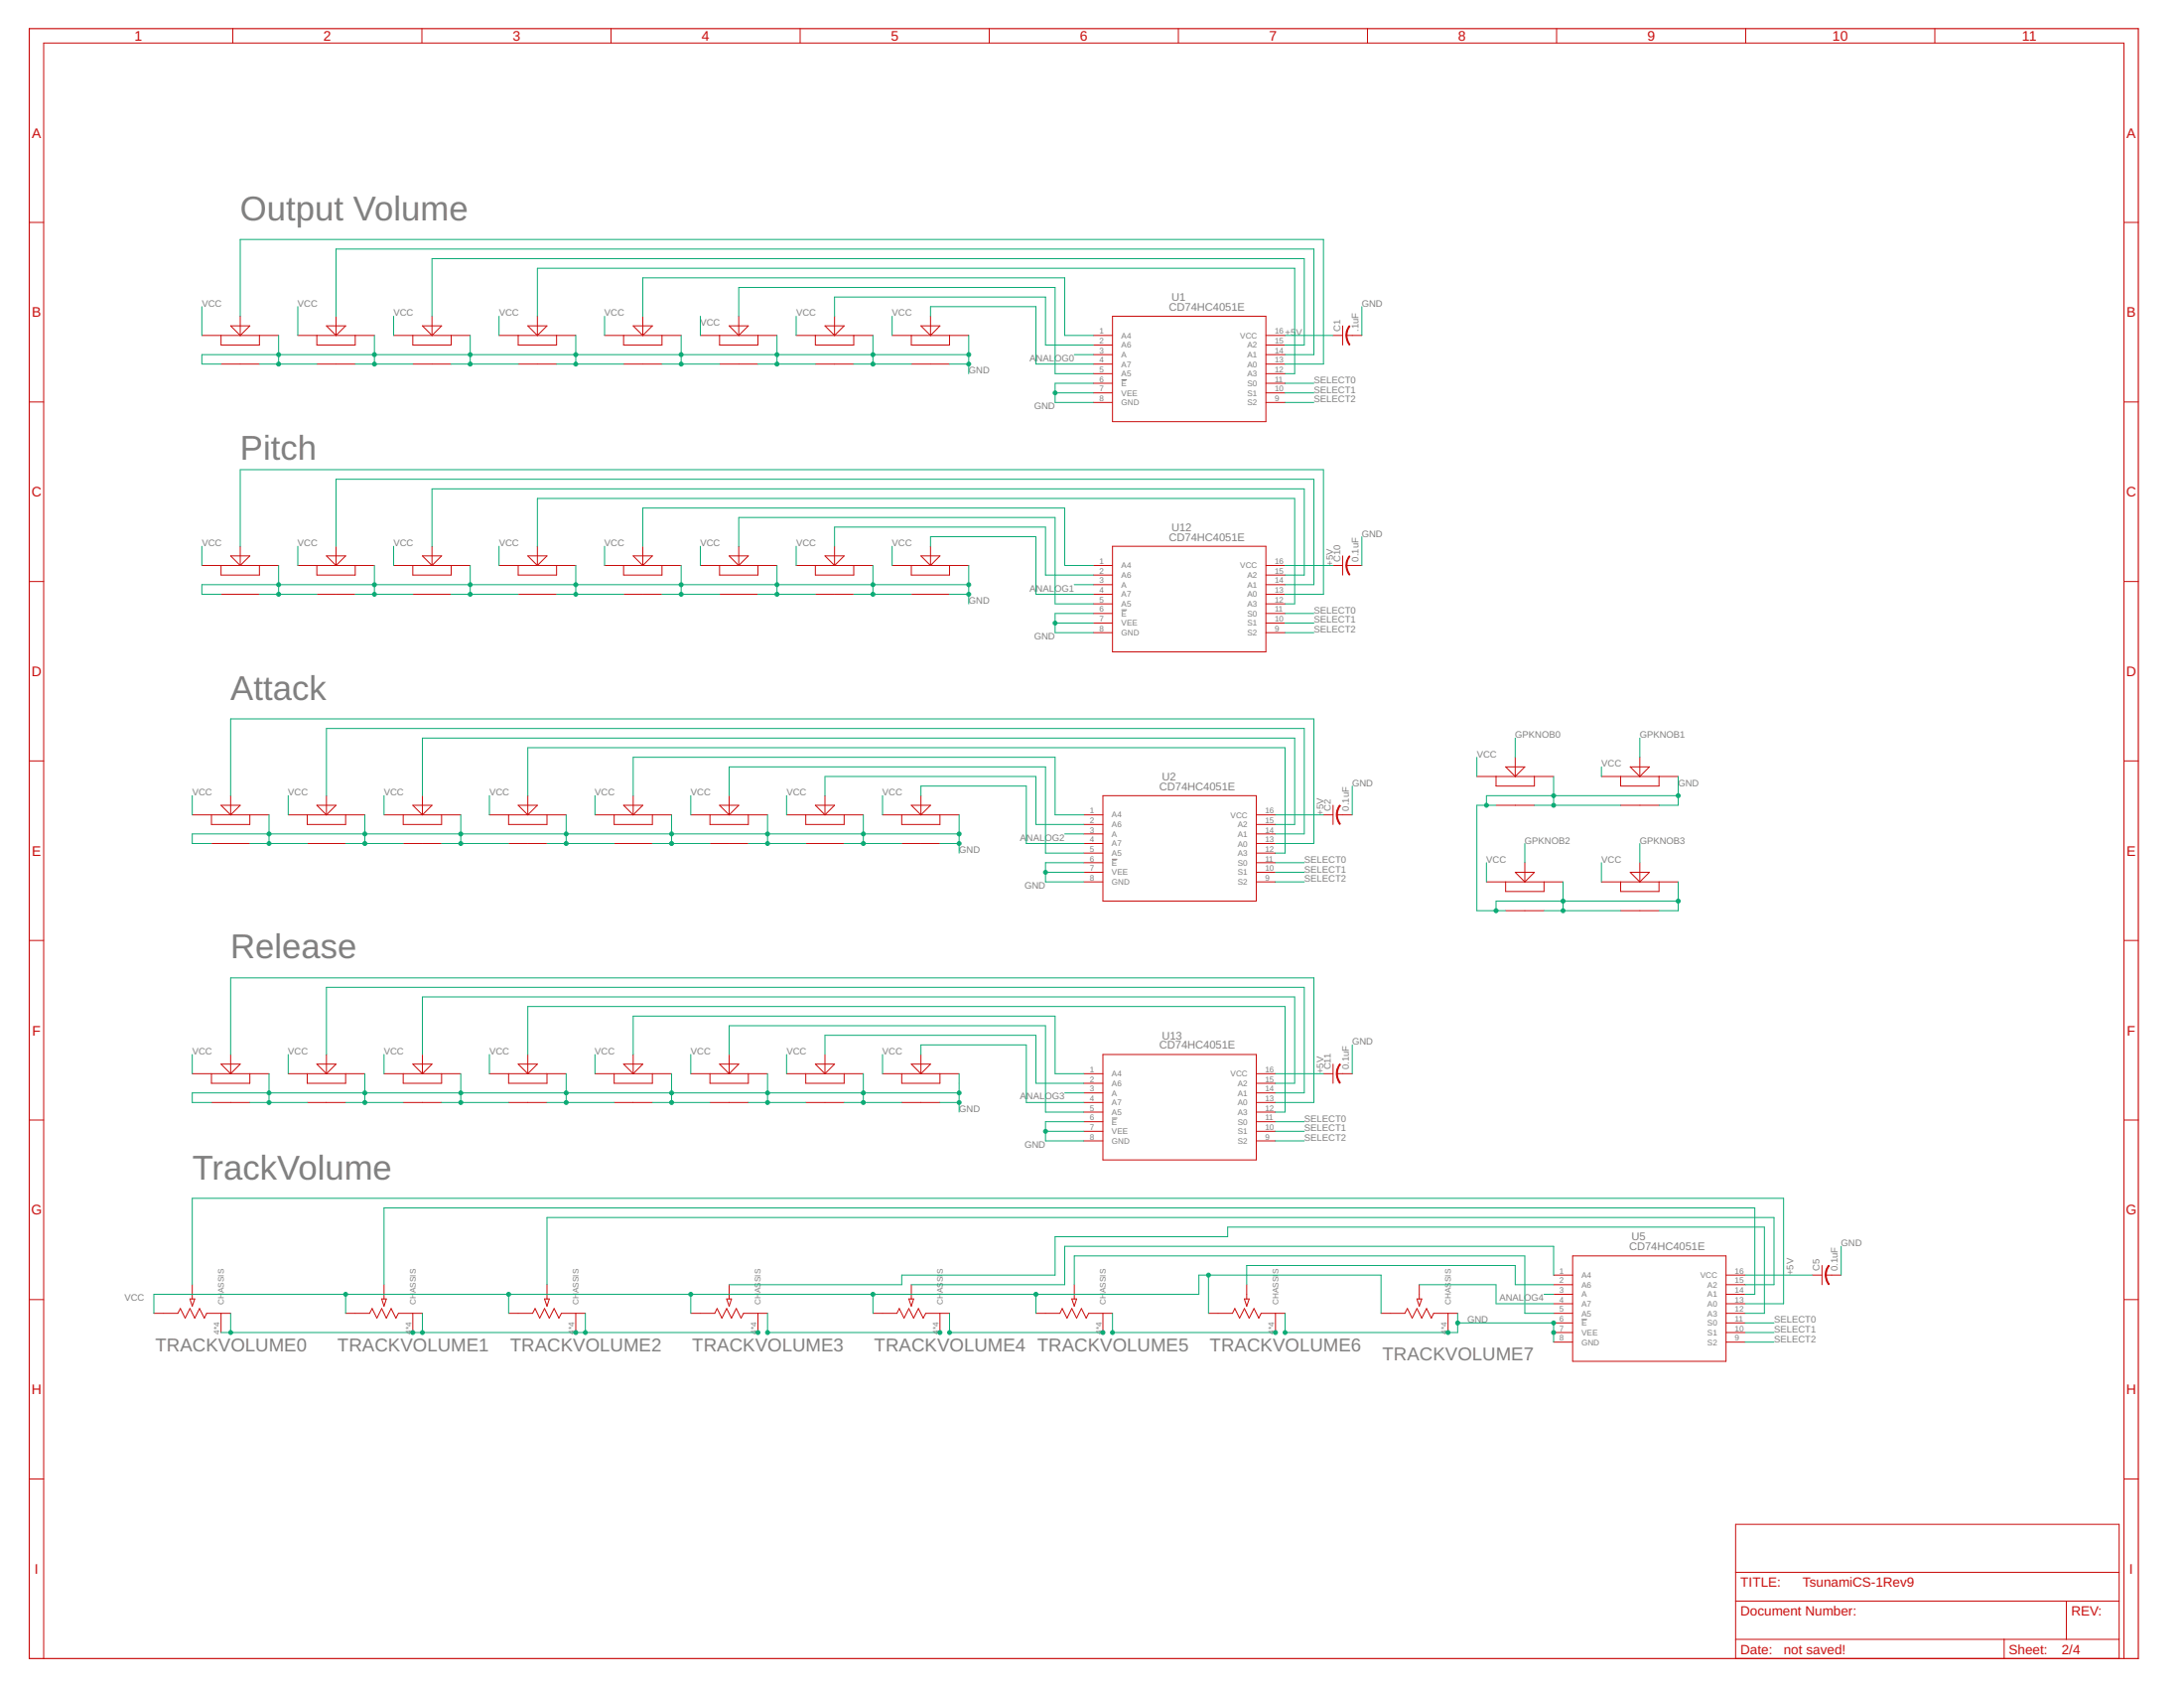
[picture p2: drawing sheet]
<svg xmlns="http://www.w3.org/2000/svg" width="279mm" height="216mm" viewBox="0 0 279 216" stroke-linecap="round" stroke-linejoin="round" font-family="sans-serif">
<path d="M143.5 48.6h.7M143.5 78h.7M142.2 109.9h.7M142.2 143h.7M202.3 168.8h.7" fill="none" stroke="#808080" stroke-width=".13"/>
<g fill="none" stroke="#c90d0c" stroke-width=".13">
<path d="M29.8 3.7v1.8M54 3.7v1.8M78.2 3.7v1.8M102.4 3.7v1.8M126.6 3.7v1.8M150.7 3.7v1.8M174.9 3.7v1.8M199.1 3.7v1.8M223.3 3.7v1.8M247.5 3.7v1.8M3.7 28.4h1.9M271.7 28.4h1.9"/>
<path d="M3.7 51.4h1.9M25.8 42.9h9.8M28.3 42.9v1.2h4.9v-1.2M28.3 46.6h4.9M29.5 41.7h2.5l-1.3 1.2zM30.7 40.4v2.5M38.1 42.9h9.8M40.5 42.9v1.2h4.9v-1.2M40.5 46.6h4.9M41.8 41.7h2.4l-1.2 1.2zM43 40.4v2.5M50.4 42.9h9.8"/>
<path d="M52.8 42.9v1.2h4.9v-1.2M52.8 46.6h4.9M54 41.7h2.5l-1.2 1.2zM55.3 40.4v2.5M63.8 42.9h9.9M66.3 42.9v1.2h4.9v-1.2M66.3 46.6h4.9M67.5 41.7h2.5l-1.3 1.2zM68.7 40.4v2.5M77.3 42.9h9.8M79.8 42.9v1.2h4.9v-1.2M79.8 46.6h4.9"/>
<path d="M81 41.7h2.5l-1.3 1.2zM82.2 40.4v2.5M89.6 42.9h9.8M92.1 42.9v1.2h4.9v-1.2M92.1 46.6h4.9M93.3 41.7h2.4l-1.2 1.2zM94.5 40.4v2.5M101.9 42.9h9.8M104.3 42.9v1.2h4.9v-1.2M104.3 46.6h4.9M105.5 41.7h2.5l-1.2 1.2zM106.8 40.4v2.5"/>
<path d="M114.1 42.9h9.8M116.6 42.9v1.2h4.9v-1.2M116.6 46.6h4.9M117.8 41.7h2.4l-1.2 1.2zM119 40.4v2.5M139.9 42.9h2.4M139.9 44.1h2.4M139.9 45.4h2.4M139.9 46.6h2.4M139.9 47.8h2.4M139.9 49h2.4M139.9 50.2h2.4"/>
<path d="M139.9 51.5h2.4M142.3 40.4h19.6v13.5h-19.6zM161.9 42.9h2.5M161.9 44.1h2.5M161.9 45.4h2.5M161.9 46.6h2.5M161.9 47.8h2.5M161.9 49h2.5M161.9 50.2h2.5M161.9 51.5h2.5M170.5 42.9h1.3M171.8 41.7v2.4"/>
<path d="M172.3 42.9h1.9M271.7 51.4h1.9M3.7 74.4h1.9M25.8 72.3h9.8M28.3 72.3v1.3h4.9v-1.3M28.3 76h4.9M29.5 71.1h2.5l-1.3 1.2zM30.7 69.9v2.4M38.1 72.3h9.8M40.5 72.3v1.3h4.9v-1.3M40.5 76h4.9M41.8 71.1h2.4l-1.2 1.2z"/>
<path d="M43 69.9v2.4M50.4 72.3h9.8M52.8 72.3v1.3h4.9v-1.3M52.8 76h4.9M54 71.1h2.5l-1.2 1.2zM55.3 69.9v2.4M63.8 72.3h9.9M66.3 72.3v1.3h4.9v-1.3M66.3 76h4.9M67.5 71.1h2.5l-1.3 1.2zM68.7 69.9v2.4M77.3 72.3h9.8"/>
<path d="M79.8 72.3v1.3h4.9v-1.3M79.8 76h4.9M81 71.1h2.5l-1.3 1.2zM82.2 69.9v2.4M89.6 72.3h9.8M92.1 72.3v1.3h4.9v-1.3M92.1 76h4.9M93.3 71.1h2.4l-1.2 1.2zM94.5 69.9v2.4M101.9 72.3h9.8M104.3 72.3v1.3h4.9v-1.3M104.3 76h4.9"/>
<path d="M105.5 71.1h2.5l-1.2 1.2zM106.8 69.9v2.4M114.1 72.3h9.8M116.6 72.3v1.3h4.9v-1.3M116.6 76h4.9M117.8 71.1h2.4l-1.2 1.2zM119 69.9v2.4M139.9 72.3h2.4M139.9 73.6h2.4M139.9 74.8h2.4M139.9 76h2.4M139.9 77.2h2.4"/>
<path d="M139.9 78.5h2.4M139.9 79.7h2.4M142.3 69.9h19.6v13.5h-19.6zM161.9 72.3h2.5M161.9 73.6h2.5M161.9 74.8h2.5M161.9 76h2.5M161.9 77.2h2.5M161.9 78.5h2.5M161.9 79.7h2.5M170.5 72.3h1.3M171.8 71.1v2.5"/>
<path d="M172.3 72.3h1.9M271.7 74.4h1.9M3.7 97.3h1.9M139.9 80.9h2.4M161.9 80.9h2.5M188.9 99.3h9.9M191.4 99.3v1.2h4.9v-1.2M192.6 98.1h2.5l-1.3 1.2zM193.8 96.9v2.4M204.9 99.3h9.8M207.3 99.3v1.2h4.9v-1.2M208.6 98.1h2.4l-1.2 1.2z"/>
<path d="M209.8 96.9v2.4M271.7 97.3h1.9M24.6 104.2h9.8M27.1 104.2v1.3h4.9v-1.3M27.1 107.9h4.9M28.3 103h2.4l-1.2 1.2zM29.5 101.8v2.4M36.9 104.2h9.8M39.3 104.2v1.3h4.9v-1.3M39.3 107.9h4.9M40.5 103h2.5l-1.2 1.2zM41.8 101.8v2.4"/>
<path d="M49.1 104.2h9.8M51.6 104.2v1.3h4.9v-1.3M51.6 107.9h4.9M52.8 103h2.5l-1.3 1.2zM54 101.8v2.4M62.6 104.2h9.8M65.1 104.2v1.3h4.9v-1.3M65.1 107.9h4.9M66.3 103h2.4l-1.2 1.2zM67.5 101.8v2.4M76.1 104.2h9.8M78.6 104.2v1.3h4.9v-1.3"/>
<path d="M78.6 107.9h4.9M79.8 103h2.4l-1.2 1.2zM81 101.8v2.4M88.4 104.2h9.8M90.8 104.2v1.3h4.9v-1.3M90.8 107.9h4.9M92.1 103h2.4l-1.2 1.2zM93.3 101.8v2.4M100.6 104.2h9.8M103.1 104.2v1.3h4.9v-1.3M103.1 107.9h4.9M104.3 103h2.5l-1.3 1.2z"/>
<path d="M105.5 101.8v2.4M112.9 104.2h9.8M115.4 104.2v1.3h4.8v-1.3M115.4 107.9h4.8M116.6 103h2.4l-1.2 1.2zM117.8 101.8v2.4M138.7 104.2h2.4M138.7 105.5h2.4M138.7 106.7h2.4M138.7 107.9h2.4M138.7 109.1h2.4M138.7 110.3h2.4"/>
<path d="M138.7 111.6h2.4M138.7 112.8h2.4M141.1 101.8h19.6v13.5h-19.6zM160.7 104.2h2.5M160.7 105.5h2.5M160.7 106.7h2.5M160.7 107.9h2.5M160.7 109.1h2.5M160.7 110.3h2.5M160.7 111.6h2.5M160.7 112.8h2.5M169.3 104.2h1.2"/>
<path d="M170.5 103v2.5M171 104.2h2M190.2 112.8h9.8M191.4 103h4.9M192.6 116.5h4.9M192.6 112.8v1.2h4.9v-1.2M193.8 111.6h2.5l-1.2 1.2zM195.1 110.3v2.5M204.9 112.8h9.8M207.3 103h4.9M207.3 112.8v1.2h4.9v-1.2M207.3 116.5h4.9"/>
<path d="M208.6 111.6h2.4l-1.2 1.2zM209.8 110.3v2.5M3.7 120.3h1.9M24.6 137.3h9.8M27.1 137.3v1.3h4.9v-1.3M28.3 136.1h2.4l-1.2 1.2zM29.5 134.9v2.4M36.9 137.3h9.8M39.3 137.3v1.3h4.9v-1.3M40.5 136.1h2.5l-1.2 1.2zM41.8 134.9v2.4M49.1 137.3h9.8"/>
<path d="M51.6 137.3v1.3h4.9v-1.3M52.8 136.1h2.5l-1.3 1.2zM54 134.9v2.4M62.6 137.3h9.8M65.1 137.3v1.3h4.9v-1.3M66.3 136.1h2.4l-1.2 1.2zM67.5 134.9v2.4M76.1 137.3h9.8M78.6 137.3v1.3h4.9v-1.3M79.8 136.1h2.4l-1.2 1.2zM81 134.9v2.4M88.4 137.3h9.8"/>
<path d="M90.8 137.3v1.3h4.9v-1.3M92.1 136.1h2.4l-1.2 1.2zM93.3 134.9v2.4M100.6 137.3h9.8M103.1 137.3v1.3h4.9v-1.3M104.3 136.1h2.5l-1.3 1.2zM105.5 134.9v2.4M112.9 137.3h9.8M115.4 137.3v1.3h4.8v-1.3M116.6 136.1h2.4l-1.2 1.2zM117.8 134.9v2.4M138.7 137.3h2.4"/>
<path d="M138.7 138.6h2.4M138.7 139.8h2.4M141.1 134.9h19.6v13.5h-19.6zM160.7 137.3h2.5M160.7 138.6h2.5M160.7 139.8h2.5M169.3 137.3h1.2M170.5 136.1v2.5M171 137.3h2M271.7 120.3h1.9M3.7 143.3h1.9M27.1 141h4.9"/>
<path d="M39.3 141h4.9M51.6 141h4.9M65.1 141h4.9M78.6 141h4.9M90.8 141h4.9M103.1 141h4.9M115.4 141h4.8M138.7 141h2.4M138.7 142.2h2.4M138.7 143.5h2.4M138.7 144.7h2.4M138.7 145.9h2.4"/>
<path d="M160.7 141h2.5M160.7 142.2h2.5M160.7 143.5h2.5M160.7 144.7h2.5M160.7 145.9h2.5M271.7 143.3h1.9M3.7 166.2h1.9M19.7 168h3.1l.3-.6 .6 1.2 .6-1.2 .6 1.2 .6-1.2 .6 1.2 .3-.6h3.1M24.3 166.1h.6l-.3 1zM24.6 164.3v1.8M28.3 168v2.4M44.2 168h3.1l.3-.6 .6 1.2 .6-1.2 .6 1.2 .6-1.2 .7 1.2 .3-.6h3"/>
<path d="M48.8 166.1h.6l-.3 1zM49.1 164.3v1.8M52.8 168v2.4M65.1 168h3l.4-.6 .5 1.2 .7-1.2 .6 1.2 .6-1.2 .6 1.2 .3-.6h3.1M69.7 166.1h.6l-.3 1zM70 164.3v1.8M73.7 168v2.4M88.4 168h3l.3-.6 .7 1.2 .6-1.2 .6 1.2 .6-1.2 .6 1.2 .3-.6h3.1M93 166.1h.6l-.3 1zM93.3 164.3v1.8M97 168v2.4M111.7 168h3l.3-.6 .7 1.2 .6-1.2 .6 1.2 .6-1.2 .6 1.2 .3-.6h3.1"/>
<path d="M116.3 166.1h.6l-.3 1zM116.6 164.3v1.8M120.2 168v2.4M132.5 168h3.1l.3-.6 .6 1.2 .6-1.2 .6 1.2 .6-1.2 .7 1.2 .3-.6h3M137.1 166.1h.6l-.3 1zM137.4 164.3v1.8M141.1 168v2.4M154.6 168h3.1l.3-.6 .6 1.2 .6-1.2 .6 1.2 .6-1.2 .6 1.2 .3-.6h3.1M159.2 166.1h.6l-.3 1zM159.5 164.3v1.8M163.2 168v2.4M176.7 168h3l.3-.6 .7 1.2 .6-1.2 .6 1.2 .6-1.2 .6 1.2 .3-.6h3.1"/>
<path d="M181.3 166.1h.6l-.3 1zM181.6 164.3v1.8M185.3 168v2.4M198.8 168h2.4M198.8 163.1h2.4M198.8 164.3h2.4M198.8 165.5h2.4M198.8 166.8h2.4M198.8 169.2h2.4M198.8 170.4h2.4M198.8 171.7h2.4M201.2 160.6h19.6v13.5h-19.6z"/>
<path d="M220.8 168h2.5M220.8 163.1h2.5M220.8 164.3h2.5M220.8 165.5h2.5M220.8 166.8h2.5M220.8 169.2h2.5M220.8 170.4h2.5M220.8 171.7h2.5M231.9 163.1h1.2M233.1 161.9v2.4M233.6 163.1h1.9M271.7 166.2h1.9"/>
<path d="M3.7 189.2h1.9M222 195h49.1v17.1h-49.1zM271.7 189.2h1.9M5.6 212.1v-206.6h266.1v206.6M222 204.8h49.1M222 209.7h49.1M222 201.1h49.1M256.4 209.7v2.4M264.4 204.8v4.9"/>
</g>
<g fill="#c90d0c" stroke="#c90d0c" stroke-width=".13">
<path d="M172.6 41.7h.1a1.75 1.75 0 0 0-.4 1.2h-.1a1.73 1.73 0 0 1 .4-1.2z" fill-rule="evenodd"/>
<path d="M172.2 42.9h.1l.1 .6 .3 .5-.1 .1-.2-.4z" fill-rule="evenodd"/>
<path d="M172.6 71.1l.1 .1a1.75 1.75 0 0 0-.4 1.1h-.1a1.72 1.72 0 0 1 .4-1.2z" fill-rule="evenodd"/>
<path d="M172.2 72.3h.1l.1 .6 .3 .6-.1 .1-.2-.5z" fill-rule="evenodd"/>
<path d="M171.4 103l.1 .1a1.94 1.94 0 0 0-.4 1.1h-.1a1.73 1.73 0 0 1 .4-1.2z" fill-rule="evenodd"/>
<path d="M171 104.2h.1l.1 .6 .3 .6-.1 .1-.3-.5z" fill-rule="evenodd"/>
<path d="M171.4 136.1l.1 .1a1.94 1.94 0 0 0-.4 1.1h-.1a1.73 1.73 0 0 1 .4-1.2z" fill-rule="evenodd"/>
<path d="M171 137.3h.1l.1 .6 .3 .6-.1 .1-.3-.5z" fill-rule="evenodd"/>
<path d="M233.9 161.8l.1 .1a1.75 1.75 0 0 0-.4 1.2h-.1a1.73 1.73 0 0 1 .4-1.3z" fill-rule="evenodd"/>
<path d="M233.5 163.1h.1l.1 .6 .3 .5-.1 .1-.2-.4z" fill-rule="evenodd"/>
</g>
<path d="M3.7 3.7h269.9v208.4h-269.9z" fill="none" stroke="#c90d0c" stroke-width=".15"/>
<g fill="none" stroke="#0dab76" stroke-width=".13">
<path d="M25.8 39.2v3.7M38.1 39.2v3.7M174.2 39.2v3.7M30.7 40.4v-9.8h138.6v16h-4.9M33.2 46.6h7.3M35.6 42.9v3.7M43 40.4v-8.5h125.1v13.5h-3.7M45.4 46.6h7.4M47.9 42.9v3.7M50.4 40.4v2.5M55.3 40.4v-7.3h111.6v11h-2.5M57.7 46.6h8.6"/>
<path d="M60.2 42.9v3.7M63.8 40.4v2.5M68.7 40.4v-6.1h96.9v13.5h-1.2M71.2 46.6h8.6M73.7 42.9v3.7M77.3 40.4v2.5M82.2 40.4v-4.9h54v7.4h3.7M84.7 46.6h7.4M87.1 42.9v3.7M89.6 40.4v2.5M94.5 40.4v-3.6h40.5v11h4.9M97 46.6h7.3"/>
<path d="M99.4 42.9v3.7M101.9 40.4v2.5M106.8 40.4v-2.4h27v6.1h6.1M109.2 46.6h7.4M111.7 42.9v3.7M114.1 40.4v2.5M119 40.4v-1.2h13.5v7.4h7.4M121.5 46.6h2.4M123.9 45.4h-98.1v1.2h2.5M123.9 42.9v4.9M135 50.2h4.9M137.4 45.4h2.5"/>
<path d="M139.9 49h-4.9v2.5h4.9M164.4 51.5h3.7M164.4 49h3.7M164.4 50.2h3.7M164.4 42.9h6.1M25.8 69.9v2.4M30.7 69.9v-9.8h138.6v15.9h-4.9M33.2 76h7.3M35.6 72.3v3.7M38.1 69.9v2.4M43 69.9v-8.6h125.1v13.5h-3.7M45.4 76h7.4"/>
<path d="M47.9 72.3v3.7M50.4 69.9v2.4M55.3 69.9v-7.4h111.6v11.1h-2.5M57.7 76h8.6M60.2 72.3v3.7M63.8 69.9v2.4M68.7 69.9v-6.1h96.9v13.4h-1.2M71.2 76h8.6M73.7 72.3v3.7M77.3 69.9v2.4M82.2 69.9v-4.9h54v7.3h3.7M84.7 76h7.4"/>
<path d="M87.1 72.3v3.7M89.6 69.9v2.4M94.5 69.9v-3.7h40.5v11h4.9M97 76h7.3M99.4 72.3v3.7M101.9 69.9v2.4M106.8 69.9v-2.5h27v6.2h6.1M109.2 76h7.4M111.7 72.3v3.7M114.1 69.9v2.4M119 69.9v-1.3h13.5v7.4h7.4M121.5 76h2.4"/>
<path d="M123.9 72.3v4.9M123.9 74.8h-98.1v1.2h2.5M135 79.7h4.9M137.4 74.8h2.5M139.9 78.5h-4.9v2.4h4.9M164.4 78.5h3.7M164.4 79.7h3.7M164.4 72.3h6.1M174.2 68.6v3.7M164.4 80.9h3.7M188.9 96.9v2.4M193.8 94.4v2.5"/>
<path d="M198.8 99.3v3.7M204.9 98.1v1.2M209.8 94.4v2.5M214.7 99.3v3.7h-2.5M24.6 101.8v2.4M29.5 101.8v-9.9h138.6v16h-4.9M32 107.9h7.3M34.4 104.2v3.7M36.9 101.8v2.4M41.8 101.8v-8.6h125.1v13.5h-3.7M44.2 107.9h7.4M46.7 104.2v3.7"/>
<path d="M49.1 101.8v2.4M54 101.8v-7.4h111.6v11.1h-2.4M56.5 107.9h8.6M58.9 104.2v3.7M62.6 101.8v2.4M67.5 101.8v-6.2h96.9v13.5h-1.2M70 107.9h8.6M72.4 104.2v3.7M76.1 101.8v2.4M81 101.8v-4.9h54v7.3h3.7M83.5 107.9h7.3M85.9 104.2v3.7"/>
<path d="M88.4 101.8v2.4M93.3 101.8v-3.7h40.5v11h4.9M95.7 107.9h7.4M98.2 104.2v3.7M100.6 101.8v2.4M105.5 101.8v-2.5h27v6.2h6.2M108 107.9h7.4M110.4 104.2v3.7M112.9 101.8v2.4M117.8 101.8v-1.3h13.5v7.4h7.4M120.2 107.9h2.5M122.7 106.7h-98.1v1.2h2.5"/>
<path d="M122.7 104.2v4.9M133.8 111.6h4.9M136.2 106.7h2.5M138.7 110.3h-4.9v2.5h4.9M163.2 112.8h3.7M163.2 110.3h3.7M163.2 111.6h3.7M163.2 104.2h6.1M173 100.5v3.7M190.2 110.3v2.5M191.4 103h-2.5v13.5h3.7M195.1 107.9v2.4"/>
<path d="M196.3 103h11M197.5 116.5h9.8M200 112.8v3.7M204.9 110.3v2.5M209.8 107.9v2.4M214.7 112.8v3.7h-2.5M214.7 115.3h-23.3v1.2M214.7 101.8h-24.5v1.2M24.6 134.9v2.4M29.5 134.9v-9.8h138.6v15.9h-4.9M34.4 137.3v3.7M36.9 134.9v2.4"/>
<path d="M41.8 134.9v-8.6h125.1v13.5h-3.7M46.7 137.3v3.7M49.1 134.9v2.4M54 134.9v-7.4h111.6v11.1h-2.4M58.9 137.3v3.7M62.6 134.9v2.4M67.5 134.9v-6.2h96.9v13.5h-1.2M72.4 137.3v3.7M76.1 134.9v2.4M81 134.9v-4.9h54v7.3h3.7M85.9 137.3v3.7M88.4 134.9v2.4"/>
<path d="M93.3 134.9v-3.7h40.5v11h4.9M98.2 137.3v3.7M100.6 134.9v2.4M105.5 134.9v-2.5h27v6.2h6.2M110.4 137.3v3.7M112.9 134.9v2.4M117.8 134.9v-1.3h13.5v7.4h7.4M122.7 137.3v4.9M122.7 139.8h-98.1v1.2h2.5M136.2 139.8h2.5M163.2 137.3h6.1M173 133.6v3.7"/>
<path d="M32 141h7.3M44.2 141h7.4M56.5 141h8.6M70 141h8.6M83.5 141h7.3M95.7 141h7.4M108 141h7.4M120.2 141h2.5M133.8 144.7h4.9M138.7 143.5h-4.9v2.4h4.9M163.2 145.9h3.7M163.2 143.5h3.7"/>
<path d="M163.2 144.7h3.7M235.5 159.4v3.7M19.7 168v-2.5h133.7v-2.4h23.3v4.9M24.6 164.3v-11h203.6v13.5h-4.9M28.3 170.4h68.7M29.5 168v2.4M44.2 165.5v2.5M49.1 164.3v-9.8h175.4v11h-1.2M54 168v2.4M65.1 165.5v2.5M70 164.3v-8.6h156.9v8.6h-3.6M74.9 168v2.4"/>
<path d="M88.4 165.5v2.5M93.3 164.3h22.1v-1.2h19.6v-4.9h22.1v-1.2h68.6v11h-2.4M98.2 168v2.4h22M111.7 165.5v2.5M121.5 168v2.4h19.6M132.5 165.5v2.5M137.4 164.3v-3.7h57.7v7.4h3.7M142.3 168v2.4h20.9M154.6 163.1v4.9M159.5 164.3v-2.4h34.3v2.4h5M164.4 168v2.4h22.1v-2.4M181.6 164.3h9.8v2.5h7.4"/>
<path d="M186.5 169.2h12.3v2.5M197.5 165.5h1.3M198.8 163.1v-3.7h-62.6v4.9h-19.6M223.3 170.4h3.6M223.3 169.2h3.6M223.3 171.7h3.6M223.3 163.1h8.6"/>
</g>
<g fill="#0dab76" stroke="#0dab76" stroke-width=".13">
<circle cx="123.9" cy="46.6" r=".25"/>
<circle cx="123.9" cy="45.4" r=".25"/>
<circle cx="111.7" cy="46.6" r=".25"/>
<circle cx="111.7" cy="45.4" r=".25"/>
<circle cx="99.4" cy="46.6" r=".25"/>
<circle cx="99.4" cy="45.4" r=".25"/>
<circle cx="87.1" cy="46.6" r=".25"/>
<circle cx="87.1" cy="45.4" r=".25"/>
<circle cx="73.7" cy="46.6" r=".25"/>
<circle cx="73.7" cy="45.4" r=".25"/>
<circle cx="60.2" cy="46.6" r=".25"/>
<circle cx="60.2" cy="45.4" r=".25"/>
<circle cx="47.9" cy="46.6" r=".25"/>
<circle cx="47.9" cy="45.4" r=".25"/>
<circle cx="35.6" cy="46.6" r=".25"/>
<circle cx="35.6" cy="45.4" r=".25"/>
<circle cx="135" cy="50.2" r=".25"/>
<circle cx="123.9" cy="76" r=".25"/>
<circle cx="123.9" cy="74.8" r=".25"/>
<circle cx="35.6" cy="76" r=".25"/>
<circle cx="35.6" cy="74.8" r=".25"/>
<circle cx="47.9" cy="76" r=".25"/>
<circle cx="47.9" cy="74.8" r=".25"/>
<circle cx="60.2" cy="76" r=".25"/>
<circle cx="60.2" cy="74.8" r=".25"/>
<circle cx="73.7" cy="76" r=".25"/>
<circle cx="73.7" cy="74.8" r=".25"/>
<circle cx="87.1" cy="76" r=".25"/>
<circle cx="87.1" cy="74.8" r=".25"/>
<circle cx="99.4" cy="76" r=".25"/>
<circle cx="99.4" cy="74.8" r=".25"/>
<circle cx="111.7" cy="76" r=".25"/>
<circle cx="111.7" cy="74.8" r=".25"/>
<circle cx="135" cy="79.7" r=".25"/>
<circle cx="122.7" cy="107.9" r=".25"/>
<circle cx="122.7" cy="106.7" r=".25"/>
<circle cx="110.4" cy="107.9" r=".25"/>
<circle cx="110.4" cy="106.7" r=".25"/>
<circle cx="98.2" cy="107.9" r=".25"/>
<circle cx="98.2" cy="106.7" r=".25"/>
<circle cx="72.4" cy="107.9" r=".25"/>
<circle cx="72.4" cy="106.7" r=".25"/>
<circle cx="58.9" cy="107.9" r=".25"/>
<circle cx="58.9" cy="106.7" r=".25"/>
<circle cx="46.7" cy="107.9" r=".25"/>
<circle cx="46.7" cy="106.7" r=".25"/>
<circle cx="34.4" cy="107.9" r=".25"/>
<circle cx="34.4" cy="106.7" r=".25"/>
<circle cx="85.9" cy="107.9" r=".25"/>
<circle cx="85.9" cy="106.7" r=".25"/>
<circle cx="133.8" cy="111.6" r=".25"/>
<circle cx="122.7" cy="141" r=".25"/>
<circle cx="110.4" cy="141" r=".25"/>
<circle cx="110.4" cy="139.8" r=".25"/>
<circle cx="98.2" cy="141" r=".25"/>
<circle cx="98.2" cy="139.8" r=".25"/>
<circle cx="85.9" cy="141" r=".25"/>
<circle cx="85.9" cy="139.8" r=".25"/>
<circle cx="72.4" cy="141" r=".25"/>
<circle cx="72.4" cy="139.8" r=".25"/>
<circle cx="58.9" cy="141" r=".25"/>
<circle cx="58.9" cy="139.8" r=".25"/>
<circle cx="46.7" cy="141" r=".25"/>
<circle cx="46.7" cy="139.8" r=".25"/>
<circle cx="34.4" cy="141" r=".25"/>
<circle cx="34.4" cy="139.8" r=".25"/>
<circle cx="122.7" cy="139.8" r=".25"/>
<circle cx="133.8" cy="144.7" r=".25"/>
<circle cx="198.8" cy="170.4" r=".25"/>
<circle cx="164.4" cy="170.4" r=".25"/>
<circle cx="185.3" cy="170.4" r=".25"/>
<circle cx="198.8" cy="169.2" r=".25"/>
<circle cx="186.5" cy="169.2" r=".25"/>
<circle cx="121.5" cy="170.4" r=".25"/>
<circle cx="141.1" cy="170.4" r=".25"/>
<circle cx="120.2" cy="170.4" r=".25"/>
<circle cx="98.2" cy="170.4" r=".25"/>
<circle cx="97" cy="170.4" r=".25"/>
<circle cx="73.7" cy="170.4" r=".25"/>
<circle cx="54" cy="170.4" r=".25"/>
<circle cx="74.9" cy="170.4" r=".25"/>
<circle cx="52.8" cy="170.4" r=".25"/>
<circle cx="29.5" cy="170.4" r=".25"/>
<circle cx="198.8" cy="103" r=".25"/>
<circle cx="200" cy="116.5" r=".25"/>
<circle cx="214.7" cy="115.3" r=".25"/>
<circle cx="200" cy="115.3" r=".25"/>
<circle cx="190.2" cy="103" r=".25"/>
<circle cx="214.7" cy="101.8" r=".25"/>
<circle cx="198.8" cy="101.8" r=".25"/>
<circle cx="191.4" cy="116.5" r=".25"/>
<circle cx="154.6" cy="163.1" r=".25"/>
<circle cx="132.5" cy="165.5" r=".25"/>
<circle cx="111.7" cy="165.5" r=".25"/>
<circle cx="88.4" cy="165.5" r=".25"/>
<circle cx="65.1" cy="165.5" r=".25"/>
<circle cx="44.2" cy="165.5" r=".25"/>
<circle cx="142.3" cy="170.4" r=".25"/>
<circle cx="163.2" cy="170.4" r=".25"/>
</g>
<g font-size="4.4" fill="#808080">
<text x="30.7" y="28.2">Output Volume</text>
<text x="30.7" y="58.8">Pitch</text>
<text x="29.5" y="89.5">Attack</text>
<text x="29.5" y="122.6">Release</text>
<text x="24.6" y="150.8">TrackVolume</text>
</g>
<g font-size="2.4" fill="#808080">
<text x="19.9" y="172.8">TRACKVOLUME0</text>
<text x="43.2" y="172.8">TRACKVOLUME1</text>
<text x="65.2" y="172.8">TRACKVOLUME2</text>
<text x="88.5" y="172.8">TRACKVOLUME3</text>
<text x="111.8" y="172.8">TRACKVOLUME4 TRACKVOLUME5</text>
<text x="154.8" y="172.8">TRACKVOLUME6</text>
<text x="176.8" y="174">TRACKVOLUME7</text>
</g>
<g font-size="1.8" fill="#c90d0c">
<text x="17.2" y="5.2">1</text>
<text x="41.4" y="5.2">2</text>
<text x="65.6" y="5.2">3</text>
<text x="89.8" y="5.2">4</text>
<text x="114" y="5.2">5</text>
<text x="138.2" y="5.2">6</text>
<text x="162.4" y="5.2">7</text>
<text x="186.6" y="5.2">8</text>
<text x="210.7" y="5.2">9</text>
<text x="234.4" y="5.2">10</text>
<text x="258.7" y="5.2">11</text>
<text x="4.1" y="17.6">A</text>
<text x="272" y="17.6">A</text>
<text x="4.1" y="40.6">B</text>
<text x="272" y="40.6">B</text>
<text x="4" y="63.5">C</text>
<text x="272" y="63.5">C</text>
<text x="4" y="86.5">D</text>
<text x="272" y="86.5">D</text>
<text x="4.1" y="109.4">E</text>
<text x="272" y="109.4">E</text>
<text x="4.1" y="132.4">F</text>
<text x="272.1" y="132.4">F</text>
<text x="4" y="155.4">G</text>
<text x="272" y="155.4">G</text>
<text x="4" y="178.3">H</text>
<text x="272" y="178.3">H</text>
<text x="4.4" y="201.3">I</text>
<text x="272.4" y="201.3">I</text>
</g>
<g font-size="1.7" fill="#c90d0c">
<text x="222.7" y="202.9">TITLE:</text>
<text x="230.6" y="202.9">TsunamiCS-1Rev9</text>
<text x="222.7" y="206.6">Document Number:</text>
<text x="265" y="206.6">REV:</text>
<text x="222.7" y="211.5">Date:</text>
<text x="228.2" y="211.5">not saved!</text>
<text x="257" y="211.5">Sheet:</text>
<text x="263.7" y="211.5">2/4</text>
</g>
<g font-size="1.4" fill="#808080">
<text x="149.6" y="39.7">CD74HC4051E</text>
<text x="149.9" y="38.5">U1</text>
<text x="149.6" y="69.2">CD74HC4051E</text>
<text x="149.9" y="67.9">U12</text>
<text x="148.3" y="101">CD74HC4051E</text>
<text x="148.6" y="99.8">U2</text>
<text x="148.3" y="134.2">CD74HC4051E</text>
<text x="148.6" y="132.9">U13</text>
<text x="208.4" y="159.9">CD74HC4051E</text>
<text x="208.7" y="158.7">U5</text>
</g>
<g font-size="1.2" fill="#808080">
<text x="25.8" y="39.2">VCC</text>
<text x="38.1" y="39.2">VCC</text>
<text x="50.4" y="40.4">VCC</text>
<text x="63.8" y="40.4">VCC</text>
<text x="77.3" y="40.4">VCC</text>
<text x="89.6" y="41.7">VCC</text>
<text x="101.9" y="40.4">VCC</text>
<text x="114.1" y="40.4">VCC</text>
<text x="174.2" y="39.2">GND</text>
<text x="123.9" y="47.8">GND</text>
<text x="131.7" y="46.2">A</text>
<text x="132.5" y="46.2">NALOG0</text>
<text x="164.4" y="42.9">+5</text>
<text x="165.8" y="42.9">V</text>
<text x="171.5" y="42.4" transform="rotate(-90 171.5 42.4)">C1</text>
<text x="173.8" y="42.4" transform="rotate(-90 173.8 42.4)">.1uF</text>
<text x="132.3" y="52.3">GND</text>
<text x="168.1" y="49">SELECT0</text>
<text x="168.1" y="50.3">SELECT1</text>
<text x="168.1" y="51.5">SELECT2</text>
<text x="25.8" y="69.9">VCC</text>
<text x="38.1" y="69.9">VCC</text>
<text x="50.4" y="69.9">VCC</text>
<text x="63.8" y="69.9">VCC</text>
<text x="77.3" y="69.9">VCC</text>
<text x="89.6" y="69.9">VCC</text>
<text x="101.9" y="69.9">VCC</text>
<text x="114.1" y="69.9">VCC</text>
<text x="171.5" y="71.8" transform="rotate(-90 171.5 71.8)">C10</text>
<text x="173.8" y="71.8" transform="rotate(-90 173.8 71.8)">0.1uF</text>
<text x="174.2" y="68.7">GND</text>
<text x="123.9" y="77.2">GND</text>
<text x="131.7" y="75.7">A</text>
<text x="132.5" y="75.7">NALOG1</text>
<text x="170.5" y="72.3" transform="rotate(-90 170.5 72.3)">+5V</text>
<text x="132.3" y="81.8">GND</text>
<text x="168.1" y="78.5">SELECT0</text>
<text x="168.1" y="79.7">SELECT1</text>
<text x="168.1" y="80.9">SELECT2</text>
<text x="193.8" y="94.4">GPKNOB0</text>
<text x="209.8" y="94.4">GPKNOB1</text>
<text x="24.6" y="101.8">VCC</text>
<text x="36.9" y="101.8">VCC</text>
<text x="49.1" y="101.8">VCC</text>
<text x="62.6" y="101.8">VCC</text>
<text x="76.1" y="101.8">VCC</text>
<text x="88.4" y="101.8">VCC</text>
<text x="100.6" y="101.8">VCC</text>
<text x="112.9" y="101.8">VCC</text>
<text x="173" y="100.5">GND</text>
<text x="188.9" y="96.9">VCC</text>
<text x="204.9" y="98.1">VCC</text>
<text x="214.7" y="100.5">GND</text>
<text x="130.5" y="107.5">A</text>
<text x="131.3" y="107.5">NALOG2</text>
<text x="169.3" y="104.2" transform="rotate(-90 169.3 104.2)">+5V</text>
<text x="170.2" y="103.7" transform="rotate(-90 170.2 103.7)">C2</text>
<text x="172.6" y="103.7" transform="rotate(-90 172.6 103.7)">0.1uF</text>
<text x="195.1" y="107.9">GPKNOB2</text>
<text x="209.8" y="107.9">GPKNOB3</text>
<text x="122.7" y="109.1">GND</text>
<text x="131.1" y="113.7">GND</text>
<text x="166.9" y="110.3">SELECT0</text>
<text x="166.9" y="111.6">SELECT1</text>
<text x="166.9" y="112.8">SELECT2</text>
<text x="190.2" y="110.3">VCC</text>
<text x="204.9" y="110.3">VCC</text>
<text x="24.6" y="134.9">VCC</text>
<text x="36.9" y="134.9">VCC</text>
<text x="49.1" y="134.9">VCC</text>
<text x="62.6" y="134.9">VCC</text>
<text x="76.1" y="134.9">VCC</text>
<text x="88.4" y="134.9">VCC</text>
<text x="100.6" y="134.9">VCC</text>
<text x="112.9" y="134.9">VCC</text>
<text x="169.3" y="137.3" transform="rotate(-90 169.3 137.3)">+5V</text>
<text x="170.2" y="136.8" transform="rotate(-90 170.2 136.8)">C11</text>
<text x="172.6" y="136.8" transform="rotate(-90 172.6 136.8)">0.1uF</text>
<text x="173" y="133.6">GND</text>
<text x="122.7" y="142.2">GND</text>
<text x="130.5" y="140.6">A</text>
<text x="131.3" y="140.6">NALOG3</text>
<text x="166.9" y="143.5">SELECT0</text>
<text x="131.1" y="146.8">GND</text>
<text x="166.9" y="144.7">SELECT1</text>
<text x="166.9" y="145.9">SELECT2</text>
<text x="235.5" y="159.4">GND</text>
<text x="15.9" y="166.4">VCC</text>
<text x="191.8" y="166.4">ANALOG4</text>
<text x="229.4" y="163.1" transform="rotate(-90 229.4 163.1)">+5V</text>
<text x="232.8" y="162.6" transform="rotate(-90 232.8 162.6)">C5</text>
<text x="235.1" y="162.6" transform="rotate(-90 235.1 162.6)">0.1uF</text>
<text x="187.7" y="169.2">GND</text>
<text x="227" y="169.2">SELECT0</text>
<text x="227" y="170.4">SELECT1</text>
<text x="227" y="171.7">SELECT2</text>
</g>
<g font-size="1" fill="#808080">
<text x="140.6" y="42.7">1</text>
<text x="140.6" y="44">2</text>
<text x="140.6" y="45.2">3</text>
<text x="140.6" y="46.4">4</text>
<text x="140.6" y="47.6">5</text>
<text x="143.5" y="43.3">A4</text>
<text x="143.5" y="44.5">A6</text>
<text x="143.5" y="45.7">A</text>
<text x="143.5" y="46.9">A7</text>
<text x="158.6" y="43.3">VCC</text>
<text x="159.6" y="46.9">A0</text>
<text x="159.6" y="45.7">A1</text>
<text x="159.6" y="44.5">A2</text>
<text x="163.1" y="47.6">12</text>
<text x="163.1" y="46.4">13</text>
<text x="163.1" y="45.2">14</text>
<text x="163.1" y="44">15</text>
<text x="163.1" y="42.7">16</text>
<text x="140.6" y="48.9">6</text>
<text x="140.6" y="50.1">7</text>
<text x="140.6" y="51.3">8</text>
<text x="143.5" y="48.2">A5</text>
<text x="143.5" y="49.4">E</text>
<text x="143.5" y="50.6">VEE</text>
<text x="143.5" y="51.9">GND</text>
<text x="159.6" y="51.9">S2</text>
<text x="159.6" y="50.6">S1</text>
<text x="159.6" y="49.4">S0</text>
<text x="159.6" y="48.2">A3</text>
<text x="163.1" y="51.3">9</text>
<text x="163.1" y="50.1">10</text>
<text x="163.1" y="48.9">11</text>
<text x="140.6" y="72.2">1</text>
<text x="140.6" y="73.4">2</text>
<text x="140.6" y="74.6">3</text>
<text x="140.6" y="75.8">4</text>
<text x="140.6" y="77.1">5</text>
<text x="143.5" y="72.7">A4</text>
<text x="143.5" y="73.9">A6</text>
<text x="143.5" y="75.2">A</text>
<text x="143.5" y="76.4">A7</text>
<text x="143.5" y="77.6">A5</text>
<text x="158.6" y="72.7">VCC</text>
<text x="159.6" y="77.6">A3</text>
<text x="159.6" y="76.4">A0</text>
<text x="159.6" y="75.2">A1</text>
<text x="159.6" y="73.9">A2</text>
<text x="163.1" y="77.1">12</text>
<text x="163.1" y="75.8">13</text>
<text x="163.1" y="74.6">14</text>
<text x="163.1" y="73.4">15</text>
<text x="163.1" y="72.2">16</text>
<text x="140.6" y="78.3">6</text>
<text x="140.6" y="79.5">7</text>
<text x="140.6" y="80.7">8</text>
<text x="143.5" y="78.8">E</text>
<text x="143.5" y="80.1">VEE</text>
<text x="143.5" y="81.3">GND</text>
<text x="159.6" y="81.3">S2</text>
<text x="159.6" y="80.1">S1</text>
<text x="159.6" y="78.8">S0</text>
<text x="163.1" y="80.7">9</text>
<text x="163.1" y="79.5">10</text>
<text x="163.1" y="78.3">11</text>
<text x="139.4" y="104">1</text>
<text x="139.4" y="105.3">2</text>
<text x="139.4" y="106.5">3</text>
<text x="139.4" y="107.7">4</text>
<text x="142.2" y="104.6">A4</text>
<text x="142.2" y="105.8">A6</text>
<text x="142.2" y="107">A</text>
<text x="157.4" y="104.6">VCC</text>
<text x="158.3" y="107">A1</text>
<text x="158.3" y="105.8">A2</text>
<text x="161.9" y="107.7">13</text>
<text x="161.9" y="106.5">14</text>
<text x="161.9" y="105.3">15</text>
<text x="161.9" y="104">16</text>
<text x="139.4" y="108.9">5</text>
<text x="139.4" y="110.2">6</text>
<text x="139.4" y="111.4">7</text>
<text x="139.4" y="112.6">8</text>
<text x="142.2" y="108.3">A7</text>
<text x="142.2" y="109.5">A5</text>
<text x="142.2" y="110.7">E</text>
<text x="142.2" y="111.9">VEE</text>
<text x="142.2" y="113.2">GND</text>
<text x="158.3" y="113.2">S2</text>
<text x="158.3" y="111.9">S1</text>
<text x="158.3" y="110.7">S0</text>
<text x="158.3" y="109.5">A3</text>
<text x="158.3" y="108.3">A0</text>
<text x="161.9" y="112.6">9</text>
<text x="161.9" y="111.4">10</text>
<text x="161.9" y="110.2">11</text>
<text x="161.9" y="108.9">12</text>
<text x="139.4" y="137.2">1</text>
<text x="142.2" y="137.7">A4</text>
<text x="157.4" y="137.7">VCC</text>
<text x="161.9" y="137.2">16</text>
<text x="139.4" y="138.4">2</text>
<text x="139.4" y="139.6">3</text>
<text x="139.4" y="140.8">4</text>
<text x="139.4" y="142.1">5</text>
<text x="139.4" y="143.3">6</text>
<text x="142.2" y="138.9">A6</text>
<text x="142.2" y="140.1">A</text>
<text x="142.2" y="141.4">A7</text>
<text x="142.2" y="142.6">A5</text>
<text x="142.2" y="143.8">E</text>
<text x="158.3" y="143.8">S0</text>
<text x="158.3" y="142.6">A3</text>
<text x="158.3" y="141.4">A0</text>
<text x="158.3" y="140.2">A1</text>
<text x="158.3" y="138.9">A2</text>
<text x="161.9" y="143.3">11</text>
<text x="161.9" y="142.1">12</text>
<text x="161.9" y="140.8">13</text>
<text x="161.9" y="139.6">14</text>
<text x="161.9" y="138.4">15</text>
<text x="139.4" y="144.5">7</text>
<text x="139.4" y="145.7">8</text>
<text x="142.2" y="145.1">VEE</text>
<text x="142.2" y="146.3">GND</text>
<text x="158.3" y="146.3">S2</text>
<text x="158.3" y="145.1">S1</text>
<text x="161.9" y="145.7">9</text>
<text x="161.9" y="144.5">10</text>
<text x="28.6" y="166.9" transform="rotate(-90 28.6 166.9)">CH</text>
<text x="28.6" y="165.4" transform="rotate(-90 28.6 165.4)">ASSIS</text>
<text x="53.2" y="166.9" transform="rotate(-90 53.2 166.9)">CH</text>
<text x="53.2" y="165.4" transform="rotate(-90 53.2 165.4)">ASSIS</text>
<text x="74" y="166.9" transform="rotate(-90 74 166.9)">CH</text>
<text x="74" y="165.4" transform="rotate(-90 74 165.4)">ASSIS</text>
<text x="97.3" y="166.9" transform="rotate(-90 97.3 166.9)">CH</text>
<text x="97.3" y="165.4" transform="rotate(-90 97.3 165.4)">ASSIS</text>
<text x="120.6" y="166.9" transform="rotate(-90 120.6 166.9)">CH</text>
<text x="120.6" y="165.4" transform="rotate(-90 120.6 165.4)">ASSI</text>
<text x="120.6" y="163" transform="rotate(-90 120.6 163)">S</text>
<text x="141.5" y="166.9" transform="rotate(-90 141.5 166.9)">CH</text>
<text x="141.5" y="165.4" transform="rotate(-90 141.5 165.4)">ASSIS</text>
<text x="163.5" y="166.9" transform="rotate(-90 163.5 166.9)">CHASSI</text>
<text x="163.5" y="163" transform="rotate(-90 163.5 163)">S</text>
<text x="185.6" y="166.9" transform="rotate(-90 185.6 166.9)">CHASSIS</text>
<text x="199.5" y="162.9">1</text>
<text x="199.5" y="164.1">2</text>
<text x="199.5" y="165.4">3</text>
<text x="199.5" y="166.6">4</text>
<text x="199.5" y="167.8">5</text>
<text x="202.3" y="163.4">A4</text>
<text x="202.3" y="164.7">A6</text>
<text x="202.3" y="165.9">A</text>
<text x="202.3" y="167.1">A7</text>
<text x="217.5" y="163.5">VCC</text>
<text x="218.4" y="167.1">A0</text>
<text x="218.4" y="165.9">A1</text>
<text x="218.4" y="164.7">A2</text>
<text x="221.9" y="167.8">12</text>
<text x="221.9" y="166.6">13</text>
<text x="221.9" y="165.4">14</text>
<text x="221.9" y="164.1">15</text>
<text x="221.9" y="162.9">16</text>
<text x="28.1" y="170.7" transform="rotate(-90 28.1 170.7)">4*4</text>
<text x="52.6" y="170.7" transform="rotate(-90 52.6 170.7)">4*4</text>
<text x="73.5" y="170.7" transform="rotate(-90 73.5 170.7)">4*4</text>
<text x="96.8" y="170.7" transform="rotate(-90 96.8 170.7)">4*4</text>
<text x="120.1" y="170.7" transform="rotate(-90 120.1 170.7)">4*4</text>
<text x="140.9" y="170.7" transform="rotate(-90 140.9 170.7)">4*4</text>
<text x="163" y="170.7" transform="rotate(-90 163 170.7)">4*4</text>
<text x="185.1" y="170.7" transform="rotate(-90 185.1 170.7)">4*4</text>
<text x="199.5" y="169">6</text>
<text x="199.5" y="170.3">7</text>
<text x="199.5" y="171.5">8</text>
<text x="202.3" y="168.4">A5</text>
<text x="202.3" y="169.6">E</text>
<text x="202.3" y="170.8">VEE</text>
<text x="202.3" y="172">GND</text>
<text x="218.4" y="172">S2</text>
<text x="218.4" y="170.8">S1</text>
<text x="218.4" y="169.6">S0</text>
<text x="218.4" y="168.4">A3</text>
<text x="221.9" y="171.5">9</text>
<text x="221.9" y="170.3">10</text>
<text x="221.9" y="169">11</text>
</g>
</svg>
